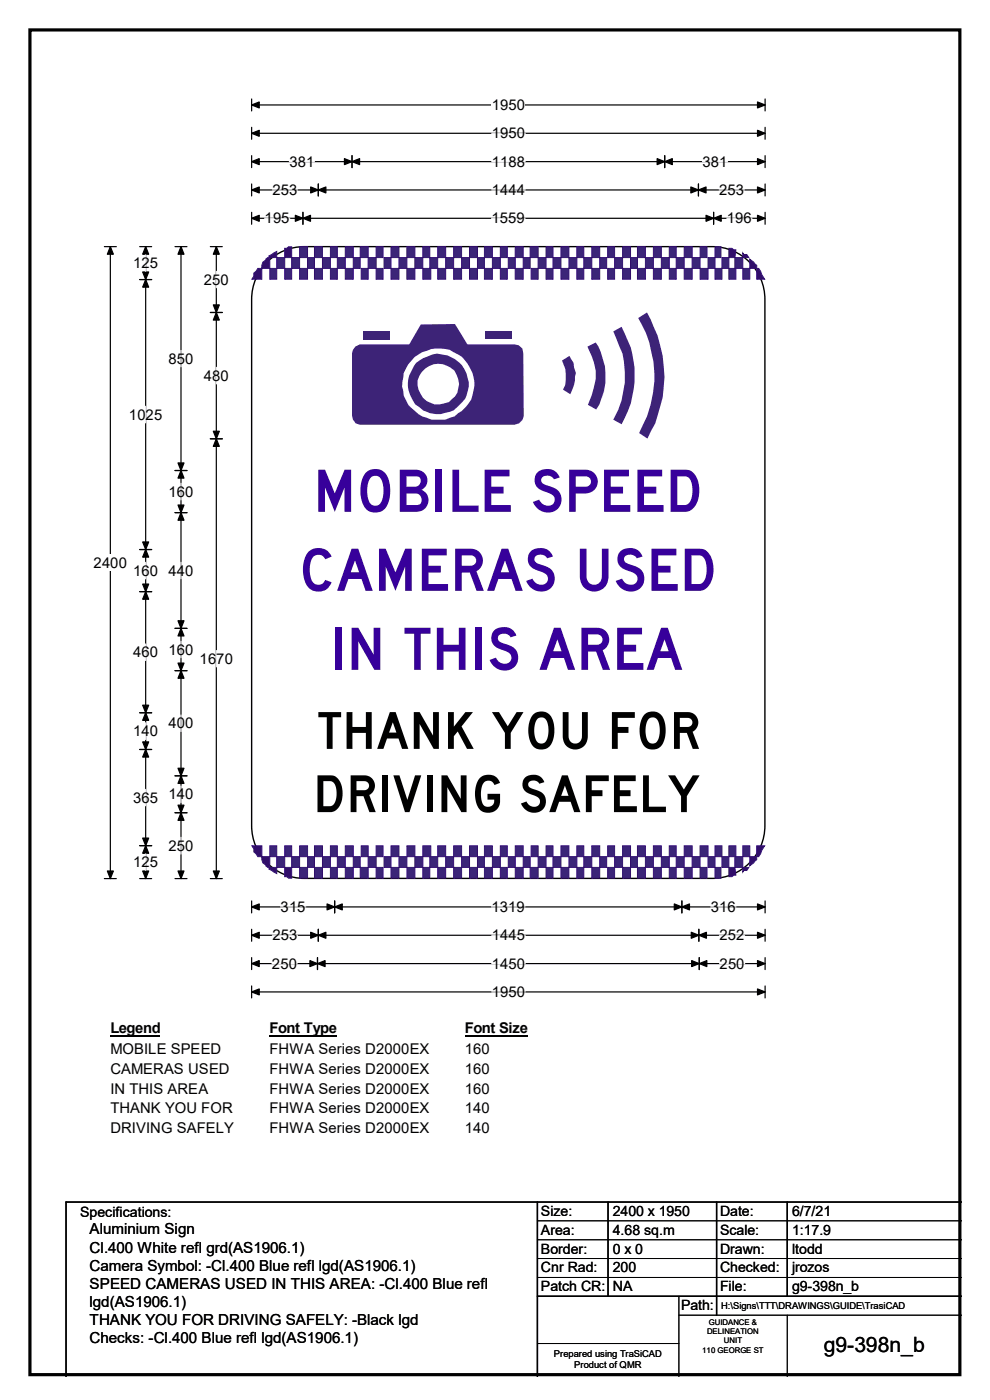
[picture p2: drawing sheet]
<svg xmlns="http://www.w3.org/2000/svg" width="210mm" height="297mm" viewBox="0 0 210 297" stroke-linecap="round" stroke-linejoin="round" font-family="sans-serif">
<path d="M6.3 6.3h197.3v285.3h-197.3z" fill="none" stroke="#000" stroke-width=".68"/>
<path d="M53.4 22.3h108.9M53.4 21v2.5M162.3 21v2.5" fill="none" stroke="#000" stroke-width=".25"/>
<path d="M53.4 22.3l1.6-.7v1.3zM160.7 21.6l1.6 .7-1.6 .6z" fill="#000" stroke="#000" stroke-width=".25"/>
<path d="M104.3 20.5h7.1v3.5h-7.1z" fill="#fff"/>
<g fill="none" stroke="#000" stroke-width=".25">
<path d="M53.4 28.3h108.9M53.4 27v2.5M53.4 33v2.6M53.4 39v2.6M53.4 34.3h108.9M67.5 39v2.6M74.7 33v2.6M141 33v2.6M148.2 39v2.6M162.3 27v2.5M162.3 33v2.6M162.3 39v2.6"/>
<path d="M22.1 52.3h2.6M23.4 52.3v134.1M53.4 45v2.6M53.4 40.3h108.9M53.4 46.3h108.9M64.3 45v2.6M151.4 45v2.6M162.3 45v2.6M22.1 186.4h2.6M53.4 191.1v2.6M53.4 197.1v2.6M53.4 192.4h108.9"/>
<path d="M53.4 198.4h108.9M67.5 197.1v2.6M71 191.1v2.6M144.7 191.1v2.6M148.3 197.1v2.6M162.3 191.1v2.6M162.3 197.1v2.6M53.4 203.2v2.5M53.4 209.2v2.5M53.4 204.4h108.9M53.4 210.4h108.9M67.4 203.2v2.5"/>
<path d="M148.3 203.2v2.5M162.3 203.2v2.5M162.3 209.2v2.5"/>
</g>
<g fill="#000" stroke="#000" stroke-width=".25">
<path d="M53.4 28.3l1.6-.7v1.3zM53.4 34.3l1.6-.6v1.2zM74.7 34.3l1.6-.6v1.2zM73.1 33.7l1.6 .6-1.6 .6zM139.4 33.7l1.6 .6-1.6 .6zM141 34.3l1.6-.6v1.2zM160.7 27.6l1.6 .7-1.6 .6zM160.7 33.7l1.6 .6-1.6 .6zM23.4 52.3l.6 1.6h-1.2zM53.4 40.3l1.6-.6v1.2zM53.4 46.3l1.6-.6v1.2zM64.3 46.3l1.6-.6v1.2z"/>
<path d="M62.7 45.7l1.6 .6-1.6 .6zM67.5 40.3l1.6-.6v1.2zM65.9 39.7l1.6 .6-1.6 .6zM146.6 39.7l1.6 .6-1.6 .6zM148.2 40.3l1.6-.6v1.2zM149.8 45.7l1.6 .6-1.6 .6zM151.4 46.3l1.6-.6v1.2zM160.7 39.7l1.6 .6-1.6 .6zM160.7 45.7l1.6 .6-1.6 .6zM22.8 184.8h1.2l-.6 1.6zM53.4 192.4l1.6-.6v1.2zM53.4 198.4l1.6-.6v1.3z"/>
<path d="M67.5 198.4l1.6-.6v1.3zM65.9 197.8l1.6 .6-1.6 .7zM71 192.4l1.6-.6v1.2zM69.4 191.8l1.6 .6-1.6 .6zM143 191.8l1.7 .6-1.7 .6zM144.7 192.4l1.6-.6v1.2zM146.6 197.8l1.7 .6-1.7 .7zM148.3 198.4l1.6-.6v1.3zM160.7 191.8l1.6 .6-1.6 .6zM160.7 197.8l1.6 .6-1.6 .7zM53.4 204.4l1.6-.6v1.3zM53.4 210.4l1.6-.6v1.3z"/>
<path d="M67.4 204.4l1.6-.6v1.3zM65.7 203.8l1.7 .6-1.7 .7zM146.7 203.8l1.6 .6-1.6 .7zM148.3 204.4l1.6-.6v1.3zM160.7 203.8l1.6 .6-1.6 .7zM160.7 209.8l1.6 .6-1.6 .7z"/>
</g>
<g fill="none" stroke="#fff" stroke-width=".25">
<path d="M61.4 34.3h5.3M104.3 28.3h7.1M104.3 34.3h7.1M149 34.3h5.3M56.1 46.3h5.4M57.8 40.3h5.3M104.3 46.3h7.1M104.3 40.3h7.1M152.6 40.3h5.3M154.2 46.3h5.3M57.8 198.4h5.3M59.5 192.4h5.4"/>
<path d="M104.3 192.4h7.1M104.3 198.4h7.1M150.8 192.4h5.3M152.6 198.4h5.3M57.7 204.4h5.3M104.3 204.4h7.1M104.3 210.4h7.1M152.7 204.4h5.3"/>
</g>
<path d="M19.9 117.6h7.1v3.5h-7.1z" fill="#fff"/>
<g fill="none" stroke="#000" stroke-width=".25">
<path d="M29.6 52.3h2.6M29.6 59.3h2.6M30.9 52.3v134.1M37.1 52.3h2.6M38.4 52.3v134.1M44.6 52.3h2.6M45.9 52.3v134.1M44.6 66.3h2.6M37.1 99.8h2.6M44.6 93.1h2.6M29.6 116.6h2.6M37.1 108.8h2.6"/>
<path d="M29.6 125.5h2.6M37.1 133.3h2.6M29.6 151.2h2.6M29.6 159h2.6M37.1 142.3h2.6M29.6 179.4h2.6M37.1 164.6h2.6M37.1 172.4h2.6M29.6 186.4h2.6M37.1 186.4h2.6M44.6 186.4h2.6"/>
</g>
<g fill="#000" stroke="#000" stroke-width=".25">
<path d="M30.9 52.3l.6 1.6h-1.2zM30.9 59.3l.6 1.6h-1.2zM38.4 52.3l.6 1.6h-1.2zM45.9 52.3l.6 1.6h-1.2zM45.9 66.3l.6 1.6h-1.2zM38.4 99.8l.6 1.6h-1.2zM45.9 93.1l.6 1.6h-1.2zM30.9 116.6l.6 1.6h-1.2zM38.4 108.8l.6 1.6h-1.2zM30.9 125.5l.6 1.6h-1.2zM38.4 133.3l.6 1.6h-1.2zM30.9 151.2l.6 1.6h-1.2z"/>
<path d="M30.9 159l.6 1.6h-1.2zM38.4 142.3l.6 1.6h-1.2zM30.9 179.4l.6 1.6h-1.2zM38.4 164.6l.6 1.6h-1.2zM38.4 172.4l.6 1.6h-1.2z"/>
<path d="M30.3 57.7h1.2l-.6 1.6z" fill-rule="evenodd"/>
<path d="M45.3 64.7h1.2l-.6 1.6z" fill-rule="evenodd"/>
<path d="M37.8 98.2h1.2l-.6 1.6z" fill-rule="evenodd"/>
<path d="M45.3 91.5h1.2l-.6 1.6z" fill-rule="evenodd"/>
<path d="M30.3 115h1.2l-.6 1.6z" fill-rule="evenodd"/>
<path d="M37.8 107.1h1.2l-.6 1.7z" fill-rule="evenodd"/>
<path d="M30.3 123.9h1.2l-.6 1.6z" fill-rule="evenodd"/>
<path d="M37.8 131.7h1.2l-.6 1.6z" fill-rule="evenodd"/>
<path d="M30.3 149.6h1.2l-.6 1.6z" fill-rule="evenodd"/>
<path d="M30.3 157.4h1.2l-.6 1.6z" fill-rule="evenodd"/>
<path d="M37.8 140.7h1.2l-.6 1.6z" fill-rule="evenodd"/>
<path d="M30.3 177.8h1.2l-.6 1.6z" fill-rule="evenodd"/>
<path d="M37.8 163h1.2l-.6 1.6z" fill-rule="evenodd"/>
<path d="M37.8 170.8h1.2l-.6 1.6z" fill-rule="evenodd"/>
<path d="M30.3 184.8h1.2l-.6 1.6z" fill-rule="evenodd"/>
<path d="M37.8 184.8h1.2l-.6 1.6z" fill-rule="evenodd"/>
<path d="M45.3 184.8h1.2l-.6 1.6z" fill-rule="evenodd"/>
</g>
<g fill="none" stroke="#fff" stroke-width=".25">
<path d="M30.9 54.1v3.5M45.9 57.6v3.4M38.4 74.3v3.5M45.9 77.9v3.5M30.9 86.2v3.5M30.9 119.3v3.5M38.4 102.5v3.5M38.4 119.3v3.5M30.9 136.6v3.5M38.4 136.1v3.4M45.9 138v3.5M30.9 153.3v3.6"/>
<path d="M38.4 151.7v3.5M30.9 167.5v3.4M38.4 166.8v3.5M38.4 177.6v3.6M30.9 181.1v3.6"/>
</g>
<path d="M23.4 216.5h10.6v3.4h-10.6z" fill="#fff"/>
<path d="M23.4 219.7h10.6" fill="none" stroke="#000" stroke-width=".3"/>
<path d="M57.1 216.5h14.3v3.4h-14.3z" fill="#fff"/>
<path d="M57.1 219.7h14.3" fill="none" stroke="#000" stroke-width=".3"/>
<path d="M98.6 216.5h13.3v3.4h-13.3z" fill="#fff"/>
<path d="M98.6 219.7h13.3" fill="none" stroke="#000" stroke-width=".3"/>
<g fill="#fff">
<path d="M23.4 220.7h23.6v3.5h-23.6z"/>
<path d="M57.1 220.7h34v3.5h-34z"/>
<path d="M98.6 220.7h5.3v3.5h-5.3z"/>
<path d="M23.4 224.9h25.3v3.5h-25.3z"/>
<path d="M57.1 224.9h34v3.5h-34z"/>
<path d="M98.6 224.9h5.3v3.5h-5.3z"/>
<path d="M23.4 229.2h20.8v3.5h-20.8z"/>
<path d="M57.1 229.2h34v3.5h-34z"/>
<path d="M98.6 229.2h5.3v3.5h-5.3z"/>
<path d="M23.4 233.4h26v3.5h-26z"/>
<path d="M57.1 233.4h34v3.5h-34z"/>
<path d="M98.6 233.4h5.3v3.5h-5.3z"/>
<path d="M23.4 237.6h26.3v3.5h-26.3z"/>
<path d="M57.1 237.6h34v3.5h-34z"/>
<path d="M98.6 237.6h5.3v3.5h-5.3z"/>
</g>
<path d="M56.7 55.6a11.1 11.1 0 0 1 7.9-3.3h86.5a11.2 11.2 0 0 1 11.2 11.2v111.7a11.2 11.2 0 0 1-11.2 11.2h-86.5a11.2 11.2 0 0 1-11.2-11.2v-111.7a11.1 11.1 0 0 1 3.3-7.9z" fill-rule="evenodd" fill="#fff" stroke="#fff" stroke-width=".21"/>
<path d="M56.7 55.6a11.1 11.1 0 0 1 7.9-3.3h86.5a11.2 11.2 0 0 1 11.2 11.2v111.7a11.2 11.2 0 0 1-11.2 11.2h-86.5a11.2 11.2 0 0 1-11.2-11.2v-111.7a11.1 11.1 0 0 1 3.3-7.9z" fill="none" stroke="#000" stroke-width=".3"/>
<g fill="#3b2578" stroke="#340e70" stroke-width=".21">
<path d="M151.7 184h1.2v2.3h-1.2z" fill-rule="evenodd"/>
<path d="M148.5 184h1.5v2.3h-1.5z" fill-rule="evenodd"/>
<path d="M145.1 184h1.7v2.3h-1.7z" fill-rule="evenodd"/>
<path d="M142 184h1.4v2.3h-1.4z" fill-rule="evenodd"/>
<path d="M138.6 184h1.7v2.3h-1.7z" fill-rule="evenodd"/>
<path d="M135.2 184h1.7v2.3h-1.7z" fill-rule="evenodd"/>
<path d="M132.1 184h1.7v2.3h-1.7z" fill-rule="evenodd"/>
<path d="M128.9 184h1.5v2.3h-1.5z" fill-rule="evenodd"/>
<path d="M125.5 184h1.7v2.3h-1.7z" fill-rule="evenodd"/>
<path d="M122.4 184h1.4v2.3h-1.4z" fill-rule="evenodd"/>
<path d="M119 184h1.7v2.3h-1.7z" fill-rule="evenodd"/>
<path d="M115.8 184h1.5v2.3h-1.5z" fill-rule="evenodd"/>
<path d="M112.5 184h1.7v2.3h-1.7z" fill-rule="evenodd"/>
<path d="M109.3 184h1.7v2.3h-1.7z" fill-rule="evenodd"/>
<path d="M106.1 184h1.5v2.3h-1.5z" fill-rule="evenodd"/>
<path d="M102.8 184h1.7v2.3h-1.7z" fill-rule="evenodd"/>
<path d="M99.6 184h1.7v2.3h-1.7z" fill-rule="evenodd"/>
<path d="M96.2 184h1.7v2.3h-1.7z" fill-rule="evenodd"/>
<path d="M92.9 184h1.6v2.3h-1.6z" fill-rule="evenodd"/>
<path d="M89.7 184h1.5v2.3h-1.5z" fill-rule="evenodd"/>
<path d="M86.3 184h1.7v2.3h-1.7z" fill-rule="evenodd"/>
<path d="M82.9 184h1.7v2.3h-1.7z" fill-rule="evenodd"/>
<path d="M79.8 184h1.5v2.3h-1.5z" fill-rule="evenodd"/>
<path d="M76.4 184h1.7v2.3h-1.7z" fill-rule="evenodd"/>
<path d="M73.2 184h1.7v2.3h-1.7z" fill-rule="evenodd"/>
<path d="M70.1 184h1.5v2.3h-1.5z" fill-rule="evenodd"/>
<path d="M66.7 184h1.7v2.3h-1.7z" fill-rule="evenodd"/>
<path d="M63.6 184h1.6v2.3h-1.6z" fill-rule="evenodd"/>
<path d="M155.9 181.7h1.7v2.3h-1.7z" fill-rule="evenodd"/>
<path d="M153.1 181.7h1.5v2.3h-1.5z" fill-rule="evenodd"/>
<path d="M146.8 181.7h1.7v2.3h-1.7z" fill-rule="evenodd"/>
<path d="M143.4 181.7h1.7v2.3h-1.7z" fill-rule="evenodd"/>
<path d="M140.3 181.7h1.7v2.3h-1.7z" fill-rule="evenodd"/>
<path d="M136.9 181.7h1.7v2.3h-1.7z" fill-rule="evenodd"/>
<path d="M133.8 181.7h1.4v2.3h-1.4z" fill-rule="evenodd"/>
<path d="M130.4 181.7h1.7v2.3h-1.7z" fill-rule="evenodd"/>
<path d="M127.2 181.7h1.5v2.3h-1.5z" fill-rule="evenodd"/>
<path d="M123.8 181.7h1.7v2.3h-1.7z" fill-rule="evenodd"/>
<path d="M120.7 181.7h1.7v2.3h-1.7z" fill-rule="evenodd"/>
<path d="M117.3 181.7h1.7v2.3h-1.7z" fill-rule="evenodd"/>
<path d="M114.2 181.7h1.6v2.3h-1.6z" fill-rule="evenodd"/>
<path d="M111 181.7h1.5v2.3h-1.5z" fill-rule="evenodd"/>
<path d="M107.8 181.7h1.5v2.3h-1.5z" fill-rule="evenodd"/>
<path d="M104.5 181.7h1.6v2.3h-1.6z" fill-rule="evenodd"/>
<path d="M101.3 181.7h1.5v2.3h-1.5z" fill-rule="evenodd"/>
<path d="M97.9 181.7h1.7v2.3h-1.7z" fill-rule="evenodd"/>
<path d="M94.5 181.7h1.7v2.3h-1.7z" fill-rule="evenodd"/>
<path d="M91.2 181.7h1.7v2.3h-1.7z" fill-rule="evenodd"/>
<path d="M88 181.7h1.7v2.3h-1.7z" fill-rule="evenodd"/>
<path d="M84.6 181.7h1.7v2.3h-1.7z" fill-rule="evenodd"/>
<path d="M81.5 181.7h1.4v2.3h-1.4z" fill-rule="evenodd"/>
<path d="M78.1 181.7h1.7v2.3h-1.7z" fill-rule="evenodd"/>
<path d="M74.9 181.7h1.5v2.3h-1.5z" fill-rule="evenodd"/>
<path d="M71.6 181.7h1.6v2.3h-1.6z" fill-rule="evenodd"/>
<path d="M68.4 181.7h1.7v2.3h-1.7z" fill-rule="evenodd"/>
<path d="M65.2 181.7h1.5v2.3h-1.5z" fill-rule="evenodd"/>
<path d="M61.9 181.7h1.7v2.3h-1.7z" fill-rule="evenodd"/>
<path d="M58.7 181.7h1.7v2.3h-1.7z" fill-rule="evenodd"/>
<path d="M157.6 179.4h1.5v2.3h-1.5z" fill-rule="evenodd"/>
<path d="M154.6 179.4h1.5v2.3h-1.5z" fill-rule="evenodd"/>
<path d="M151.7 179.4h1.4v2.3h-1.4z" fill-rule="evenodd"/>
<path d="M148.5 179.4h1.7v2.3h-1.7z" fill-rule="evenodd"/>
<path d="M145.1 179.4h1.7v2.3h-1.7z" fill-rule="evenodd"/>
<path d="M142 179.4h1.4v2.3h-1.4z" fill-rule="evenodd"/>
<path d="M138.6 179.4h1.7v2.3h-1.7z" fill-rule="evenodd"/>
<path d="M135.2 179.4h1.7v2.3h-1.7z" fill-rule="evenodd"/>
<path d="M132.1 179.4h1.7v2.3h-1.7z" fill-rule="evenodd"/>
<path d="M128.9 179.4h1.5v2.3h-1.5z" fill-rule="evenodd"/>
<path d="M125.5 179.4h1.7v2.3h-1.7z" fill-rule="evenodd"/>
<path d="M122.4 179.4h1.4v2.3h-1.4z" fill-rule="evenodd"/>
<path d="M119 179.4h1.7v2.3h-1.7z" fill-rule="evenodd"/>
<path d="M115.8 179.4h1.5v2.3h-1.5z" fill-rule="evenodd"/>
<path d="M112.7 179.4h1.5v2.3h-1.5z" fill-rule="evenodd"/>
<path d="M109.3 179.4h1.7v2.3h-1.7z" fill-rule="evenodd"/>
<path d="M106.1 179.4h1.5v2.3h-1.5z" fill-rule="evenodd"/>
<path d="M102.8 179.4h1.7v2.3h-1.7z" fill-rule="evenodd"/>
<path d="M99.6 179.4h1.7v2.3h-1.7z" fill-rule="evenodd"/>
<path d="M96.2 179.4h1.7v2.3h-1.7z" fill-rule="evenodd"/>
<path d="M92.9 179.4h1.6v2.3h-1.6z" fill-rule="evenodd"/>
<path d="M89.7 179.4h1.7v2.3h-1.7z" fill-rule="evenodd"/>
<path d="M86.3 179.4h1.7v2.3h-1.7z" fill-rule="evenodd"/>
<path d="M82.9 179.4h1.7v2.3h-1.7z" fill-rule="evenodd"/>
<path d="M79.8 179.4h1.5v2.3h-1.5z" fill-rule="evenodd"/>
<path d="M76.6 179.4h1.5v2.3h-1.5z" fill-rule="evenodd"/>
<path d="M73.2 179.4h1.7v2.3h-1.7z" fill-rule="evenodd"/>
<path d="M70.1 179.4h1.5v2.3h-1.5z" fill-rule="evenodd"/>
<path d="M66.7 179.4h1.7v2.3h-1.7z" fill-rule="evenodd"/>
<path d="M63.6 179.4h1.6v2.3h-1.6z" fill-rule="evenodd"/>
<path d="M60.4 179.4h1.5v2.3h-1.5z" fill-rule="evenodd"/>
<path d="M57.2 179.4h1.5v2.3h-1.5z" fill-rule="evenodd"/>
<path d="M150.2 181.7h1.5v2.3h-1.5z" fill-rule="evenodd"/>
</g>
<g fill="#340e70" stroke="#340e70" stroke-width=".21">
<path d="M160.5 179.4h1.7l-1.3 2.3h-.4z" fill-rule="evenodd"/>
<path d="M159.1 181.7h1.4v.7l-1.4 1.3z" fill-rule="evenodd"/>
<path d="M157.6 184h1.2l-.4 .7h-.6l-.2 .3z" fill-rule="evenodd"/>
<path d="M154.6 184h1.3l.2 1.7h-.4l-.4 .3h-.7z" fill-rule="evenodd"/>
<path d="M60.4 184h1.5v2.3h-.7l-.4-.3h-.4z" fill-rule="evenodd"/>
<path d="M57.2 184h1.5v1.3l-1.7-.9z" fill-rule="evenodd"/>
<path d="M55.5 181.7h1.7v2.3h-.4l-.4-.3v-.3l-.6-.4z" fill-rule="evenodd"/>
<path d="M53.4 179.4h2.1v2.3h-.8l-.4-.6-.4-.3v-.7z" fill-rule="evenodd"/>
</g>
<path d="M75.4 73.5l.9-.4h10.5l2.5-4.3 7.2-.1 2.7 4.4h9.8a1.81 1.81 0 0 1 2 1.8l.1 13.3a2.05 2.05 0 0 1-2 1.9h-32.5a1.79 1.79 0 0 1-1.9-1.9v-13.3l.2-.7z" fill-rule="evenodd" fill="#3d2377"/>
<path d="M88 75.7l.8-.5a11.5 11.5 0 0 1 3.7-1.3 7 7 0 0 1 4.7 1.3 7.5 7.5 0 0 1 2.1 10.6l-1.3 1.4-1.6 1.1-1.9 .7h-2a7.5 7.5 0 0 1-6.4-4.1l-.5-1-.3-1.9v-.5l.2 1.5-.2-1 .2-1.9a6.4 6.4 0 0 1 1.8-3.6z" fill-rule="evenodd" fill="#fff"/>
<path d="M88.3 77a9.2 9.2 0 0 1 4.4-2 7.2 7.2 0 0 1 5.8 3.2 5.9 5.9 0 0 1-1.3 8 6.1 6.1 0 0 1-4.7 1.7 6.2 6.2 0 0 1-3.5-1.5l-.9-.6a6.6 6.6 0 0 1-.3-8.1z" fill-rule="evenodd" fill="#3d2377"/>
<path d="M89.5 78.9a4.6 4.6 0 0 1 6.9-.3 4.7 4.7 0 0 1-1.2 6.7 5 5 0 0 1-4.7-.2 4.4 4.4 0 0 1-1.5-5.4z" fill-rule="evenodd" fill="#fff"/>
<g fill="#3d2377">
<path d="M119.2 76.5l1.6-1 .9 1.5 .1 1 .4 1.1-.2 .8a7.2 7.2 0 0 1-1 3.7l-1.6-.9 .5-1a8.4 8.4 0 0 0-.7-5.2z" fill-rule="evenodd"/>
<path d="M124.6 73.5l1.8-.8a13.5 13.5 0 0 1 .1 14.2l-1.8-1a17.2 17.2 0 0 0 1.7-7.3 18 18 0 0 0-1.8-5.1z" fill-rule="evenodd"/>
<path d="M130.1 70.3l1.8-1a21.1 21.1 0 0 1 1.9 16.3l-1.9 4.4-1.8-1a20.1 20.1 0 0 0 2-14z" fill-rule="evenodd"/>
<path d="M135.4 67.5l1.8-1.2a28.1 28.1 0 0 1 3.4 18l-1.6 5.5-1.7 3.2-1.7-1.1a24.5 24.5 0 0 0 2.1-19.2l-.6-2z" fill-rule="evenodd"/>
<path d="M76.9 70.3h5.7v1.9h-5.7z" fill-rule="evenodd"/>
<path d="M103 70.3h5.7v1.7h-5.7z" fill-rule="evenodd"/>
</g>
<g fill="#3b2578" stroke="#340e70" stroke-width=".21">
<path d="M151.7 52.4h1.2v2.2h-1.2z" fill-rule="evenodd"/>
<path d="M148.5 52.4h1.5v2.2h-1.5z" fill-rule="evenodd"/>
<path d="M145.1 52.4h1.7v2.2h-1.7z" fill-rule="evenodd"/>
<path d="M142 52.4h1.5v2.2h-1.5z" fill-rule="evenodd"/>
<path d="M138.6 52.4h1.7v2.2h-1.7z" fill-rule="evenodd"/>
<path d="M135.2 52.4h1.7v2.2h-1.7z" fill-rule="evenodd"/>
<path d="M132.1 52.4h1.7v2.2h-1.7z" fill-rule="evenodd"/>
<path d="M128.9 52.4h1.5v2.2h-1.5z" fill-rule="evenodd"/>
<path d="M125.5 52.4h1.7v2.2h-1.7z" fill-rule="evenodd"/>
<path d="M122.4 52.4h1.4v2.2h-1.4z" fill-rule="evenodd"/>
<path d="M119 52.4h1.7v2.2h-1.7z" fill-rule="evenodd"/>
<path d="M115.8 52.4h1.5v2.2h-1.5z" fill-rule="evenodd"/>
<path d="M112.5 52.4h1.7v2.2h-1.7z" fill-rule="evenodd"/>
<path d="M109.3 52.4h1.7v2.2h-1.7z" fill-rule="evenodd"/>
<path d="M106.1 52.4h1.5v2.2h-1.5z" fill-rule="evenodd"/>
<path d="M102.8 52.4h1.7v2.2h-1.7z" fill-rule="evenodd"/>
<path d="M99.6 52.4h1.7v2.2h-1.7z" fill-rule="evenodd"/>
<path d="M96.2 52.4h1.7v2.2h-1.7z" fill-rule="evenodd"/>
<path d="M92.9 52.4h1.6v2.2h-1.6z" fill-rule="evenodd"/>
<path d="M89.7 52.4h1.5v2.2h-1.5z" fill-rule="evenodd"/>
<path d="M86.3 52.4h1.7v2.2h-1.7z" fill-rule="evenodd"/>
<path d="M82.9 52.4h1.7v2.2h-1.7z" fill-rule="evenodd"/>
<path d="M79.8 52.4h1.5v2.2h-1.5z" fill-rule="evenodd"/>
<path d="M76.4 52.4h1.7v2.2h-1.7z" fill-rule="evenodd"/>
<path d="M73.2 52.4h1.7v2.2h-1.7z" fill-rule="evenodd"/>
<path d="M70.1 52.4h1.5v2.2h-1.5z" fill-rule="evenodd"/>
<path d="M66.7 52.4h1.7v2.2h-1.7z" fill-rule="evenodd"/>
<path d="M63.6 52.4h1.6v2.2h-1.6z" fill-rule="evenodd"/>
<path d="M155.9 54.6h1.7v2.3h-1.7z" fill-rule="evenodd"/>
<path d="M153.1 54.6h1.5v2.3h-1.5z" fill-rule="evenodd"/>
<path d="M146.8 54.6h1.7v2.3h-1.7z" fill-rule="evenodd"/>
<path d="M143.5 54.6h1.6v2.3h-1.6z" fill-rule="evenodd"/>
<path d="M140.3 54.6h1.7v2.3h-1.7z" fill-rule="evenodd"/>
<path d="M136.9 54.6h1.7v2.3h-1.7z" fill-rule="evenodd"/>
<path d="M133.8 54.6h1.4v2.3h-1.4z" fill-rule="evenodd"/>
<path d="M130.4 54.6h1.7v2.3h-1.7z" fill-rule="evenodd"/>
<path d="M127.2 54.6h1.5v2.3h-1.5z" fill-rule="evenodd"/>
<path d="M123.8 54.6h1.7v2.3h-1.7z" fill-rule="evenodd"/>
<path d="M120.7 54.6h1.7v2.3h-1.7z" fill-rule="evenodd"/>
<path d="M117.3 54.6h1.7v2.3h-1.7z" fill-rule="evenodd"/>
<path d="M114.2 54.6h1.6v2.3h-1.6z" fill-rule="evenodd"/>
<path d="M111 54.6h1.5v2.3h-1.5z" fill-rule="evenodd"/>
<path d="M107.8 54.6h1.5v2.3h-1.5z" fill-rule="evenodd"/>
<path d="M104.5 54.6h1.6v2.3h-1.6z" fill-rule="evenodd"/>
<path d="M101.3 54.6h1.5v2.3h-1.5z" fill-rule="evenodd"/>
<path d="M97.9 54.6h1.7v2.3h-1.7z" fill-rule="evenodd"/>
<path d="M94.5 54.6h1.7v2.3h-1.7z" fill-rule="evenodd"/>
<path d="M91.2 54.6h1.7v2.3h-1.7z" fill-rule="evenodd"/>
<path d="M88 54.6h1.7v2.3h-1.7z" fill-rule="evenodd"/>
<path d="M84.6 54.6h1.7v2.3h-1.7z" fill-rule="evenodd"/>
<path d="M81.5 54.6h1.4v2.3h-1.4z" fill-rule="evenodd"/>
<path d="M78.1 54.6h1.7v2.3h-1.7z" fill-rule="evenodd"/>
<path d="M74.9 54.6h1.5v2.3h-1.5z" fill-rule="evenodd"/>
<path d="M71.6 54.6h1.6v2.3h-1.6z" fill-rule="evenodd"/>
<path d="M68.4 54.6h1.7v2.3h-1.7z" fill-rule="evenodd"/>
<path d="M65.2 54.6h1.5v2.3h-1.5z" fill-rule="evenodd"/>
<path d="M61.9 54.6h1.7v2.3h-1.7z" fill-rule="evenodd"/>
<path d="M58.7 54.6h1.7v2.3h-1.7z" fill-rule="evenodd"/>
<path d="M157.6 56.9h1.5v2.3h-1.5z" fill-rule="evenodd"/>
<path d="M154.6 56.9h1.5v2.3h-1.5z" fill-rule="evenodd"/>
<path d="M151.7 56.9h1.4v2.3h-1.4z" fill-rule="evenodd"/>
<path d="M148.5 56.9h1.7v2.3h-1.7z" fill-rule="evenodd"/>
<path d="M145.1 56.9h1.7v2.3h-1.7z" fill-rule="evenodd"/>
<path d="M142 56.9h1.5v2.3h-1.5z" fill-rule="evenodd"/>
<path d="M138.6 56.9h1.7v2.3h-1.7z" fill-rule="evenodd"/>
<path d="M135.2 56.9h1.7v2.3h-1.7z" fill-rule="evenodd"/>
<path d="M132.1 56.9h1.7v2.3h-1.7z" fill-rule="evenodd"/>
<path d="M128.9 56.9h1.5v2.3h-1.5z" fill-rule="evenodd"/>
<path d="M125.5 56.9h1.7v2.3h-1.7z" fill-rule="evenodd"/>
<path d="M122.4 56.9h1.4v2.3h-1.4z" fill-rule="evenodd"/>
<path d="M119 56.9h1.7v2.3h-1.7z" fill-rule="evenodd"/>
<path d="M115.8 56.9h1.5v2.3h-1.5z" fill-rule="evenodd"/>
<path d="M112.7 56.9h1.5v2.3h-1.5z" fill-rule="evenodd"/>
<path d="M109.3 56.9h1.7v2.3h-1.7z" fill-rule="evenodd"/>
<path d="M106.1 56.9h1.5v2.3h-1.5z" fill-rule="evenodd"/>
<path d="M102.8 56.9h1.7v2.3h-1.7z" fill-rule="evenodd"/>
<path d="M99.6 56.9h1.7v2.3h-1.7z" fill-rule="evenodd"/>
<path d="M96.2 56.9h1.7v2.3h-1.7z" fill-rule="evenodd"/>
<path d="M92.9 56.9h1.6v2.3h-1.6z" fill-rule="evenodd"/>
<path d="M89.7 56.9h1.7v2.3h-1.7z" fill-rule="evenodd"/>
<path d="M86.3 56.9h1.7v2.3h-1.7z" fill-rule="evenodd"/>
<path d="M82.9 56.9h1.7v2.3h-1.7z" fill-rule="evenodd"/>
<path d="M79.8 56.9h1.5v2.3h-1.5z" fill-rule="evenodd"/>
<path d="M76.6 56.9h1.5v2.3h-1.5z" fill-rule="evenodd"/>
<path d="M73.2 56.9h1.7v2.3h-1.7z" fill-rule="evenodd"/>
<path d="M70.1 56.9h1.5v2.3h-1.5z" fill-rule="evenodd"/>
<path d="M66.7 56.9h1.7v2.3h-1.7z" fill-rule="evenodd"/>
<path d="M63.6 56.9h1.6v2.3h-1.6z" fill-rule="evenodd"/>
<path d="M60.4 56.9h1.5v2.3h-1.5z" fill-rule="evenodd"/>
<path d="M57.2 56.9h1.5v2.3h-1.5z" fill-rule="evenodd"/>
<path d="M150.2 54.6h1.5v2.3h-1.5z" fill-rule="evenodd"/>
</g>
<g fill="#340e70" stroke="#340e70" stroke-width=".21">
<path d="M160.5 56.9h.5l1.2 2.3h-1.7z" fill-rule="evenodd"/>
<path d="M159.1 55l1.4 1.3v.6h-1.4z" fill-rule="evenodd"/>
<path d="M157.6 53.7l.2 .3h.6l.4 .6h-1.2z" fill-rule="evenodd"/>
<path d="M154.6 52.7h.7l.4 .3h.4l-.2 1.6h-1.3z" fill-rule="evenodd"/>
<path d="M60.4 52.7h.4l.4-.3h.7v2.2h-1.5z" fill-rule="evenodd"/>
<path d="M57 54.3l1.7-1v1.3h-1.5z" fill-rule="evenodd"/>
<path d="M56.4 55l.4-.4h.4v2.3h-1.7l.3-1.3 .6-.3z" fill-rule="evenodd"/>
<path d="M54.7 56.9h.8v2.3h-2.1l.5-.6v-.7l.4-.3z" fill-rule="evenodd"/>
</g>
<path d="M114 255v37M129 255v20M152 255v24M167 255v20M204 255h-190v37M114 275h90" fill="none" stroke="#000" stroke-width=".3"/>
<path d="M114 259h90M114 263h90M114 267h90M114 271h90M144 279h60M144 275v17M167 279v13M114 285h30" fill="none" stroke="#000" stroke-width=".21"/>
<g font-size="12.4" fill="#37009b">
<text x="66.5" y="108.6">MOBILE SPEED</text>
<text x="63.4" y="125.3">CAMERAS USED</text>
<text x="69.9" y="142.1">IN THIS AREA</text>
</g>
<g font-size="10.8">
<text x="67.3" y="158.9">THANK YOU FOR</text>
<text x="66.4" y="172.3">DRIVING SAFELY</text>
</g>
<text font-size="4.5" x="174.8" y="286.9">g9-398n_b</text>
<g font-size="3.2">
<text x="19" y="261.9">Aluminium Sign</text>
<text x="19" y="265.7">Cl.400 White refl grd(AS1906.1)</text>
<text x="19" y="269.6">Camera Symbol: -Cl.400 Blue refl lgd(AS1906.1)</text>
<text x="19" y="273.4">SPEED CAMERAS USED IN THIS AREA: -Cl.400 Blue refl</text>
<text x="19" y="277.3">lgd(AS1906.1)</text>
<text x="19" y="281.1">THANK YOU FOR DRIVING SAFELY: -Black lgd</text>
<text x="19" y="285">Checks: -Cl.400 Blue refl lgd(AS1906.1)</text>
</g>
<g font-size="3.1">
<text x="104.3" y="23.3">1950</text>
<text x="104.3" y="29.3">1950</text>
<text x="61.4" y="35.3">381</text>
<text x="104.3" y="35.3">1188</text>
<text x="149" y="35.3">381</text>
<text x="57.8" y="41.4">253</text>
<text x="104.3" y="41.4">1444</text>
<text x="152.6" y="41.4">253</text>
<text x="56.1" y="47.4">195</text>
<text x="104.3" y="47.4">1559</text>
<text x="154.2" y="47.4">196</text>
<text x="28.2" y="56.9">125</text>
<text x="43.2" y="60.4">250</text>
<text x="35.7" y="77.2">850</text>
<text x="43.2" y="80.8">480</text>
<text x="27.3" y="89">1025</text>
<text x="35.7" y="105.4">160</text>
<text x="19.9" y="120.4">2400</text>
<text x="28.2" y="122.1">160</text>
<text x="35.7" y="122.1">440</text>
<text x="28.2" y="139.4">460</text>
<text x="35.7" y="138.9">160</text>
<text x="42.3" y="140.8">1670</text>
<text x="35.7" y="154.5">400</text>
<text x="28.2" y="156.2">140</text>
<text x="28.2" y="170.3">365</text>
<text x="35.7" y="169.6">140</text>
<text x="28.2" y="184">125</text>
<text x="35.7" y="180.5">250</text>
<text x="59.5" y="193.5">315</text>
<text x="104.3" y="193.5">1319</text>
<text x="150.8" y="193.5">316</text>
<text x="57.8" y="199.5">253</text>
<text x="104.3" y="199.5">1445</text>
<text x="152.6" y="199.5">252</text>
<text x="57.7" y="205.5">250</text>
<text x="104.3" y="205.5">1450</text>
<text x="152.7" y="205.5">250</text>
<text x="104.3" y="211.5">1950</text>
<text x="23.4" y="219.2">Legend</text>
<text x="57.1" y="219.2">Font Type</text>
<text x="98.6" y="219.2">Font Size</text>
<text x="23.4" y="223.5">MOBILE SPEED</text>
<text x="23.4" y="227.8">CAMERAS USED</text>
<text x="57.1" y="223.5">FHWA Series D2000EX</text>
<text x="57.1" y="227.8">FHWA Series D2000EX</text>
<text x="98.6" y="223.5">160</text>
<text x="98.6" y="227.8">160</text>
<text x="23.4" y="232">IN THIS AREA</text>
<text x="57.1" y="232">FHWA Series D2000EX</text>
<text x="98.6" y="232">160</text>
<text x="23.4" y="236.2">THANK YOU FOR</text>
<text x="57.1" y="236.2">FHWA Series D2000EX</text>
<text x="98.6" y="236.2">140</text>
<text x="23.4" y="240.5">DRIVING SAFELY</text>
<text x="57.1" y="240.5">FHWA Series D2000EX</text>
<text x="98.6" y="240.5">140</text>
</g>
<g font-size="3">
<text x="114.8" y="258">Size:</text>
<text x="130" y="258">2400 x 1950</text>
<text x="152.7" y="258">Date:</text>
<text x="168" y="258">6/7/21</text>
<text x="17" y="258.2">Specifications:</text>
<text x="114.8" y="262">Area:</text>
<text x="130" y="262">4.68 sq.m</text>
<text x="152.7" y="262">Scale:</text>
<text x="168" y="262">1:17.9</text>
<text x="114.8" y="266">Border:</text>
<text x="114.8" y="270">Cnr Rad:</text>
<text x="130" y="266">0 x 0</text>
<text x="130" y="270">200</text>
<text x="152.7" y="266">Drawn:</text>
<text x="152.7" y="270">Checked:</text>
<text x="168" y="266">ltodd</text>
<text x="168" y="270">jrozos</text>
<text x="114.8" y="274">Patch CR:</text>
<text x="130" y="274">NA</text>
<text x="152.7" y="274">File:</text>
<text x="168" y="274">g9-398n_b</text>
<text x="144.5" y="278">Path:</text>
</g>
<g font-size="2">
<text x="153" y="277.7">H:\Signs\TTT\DRAWINGS\GUIDE\TrasiCAD</text>
<text x="117.5" y="287.8">Prepared using TraSiCAD</text>
<text x="121.8" y="290.2">Product of QMR</text>
</g>
<g font-size="1.7">
<text x="150.4" y="281">GUIDANCE &amp;</text>
<text x="149" y="287">110 GEORGE ST</text>
<text x="150" y="283">DELINEATION</text>
<text x="153.6" y="285">UNIT</text>
</g>
</svg>
